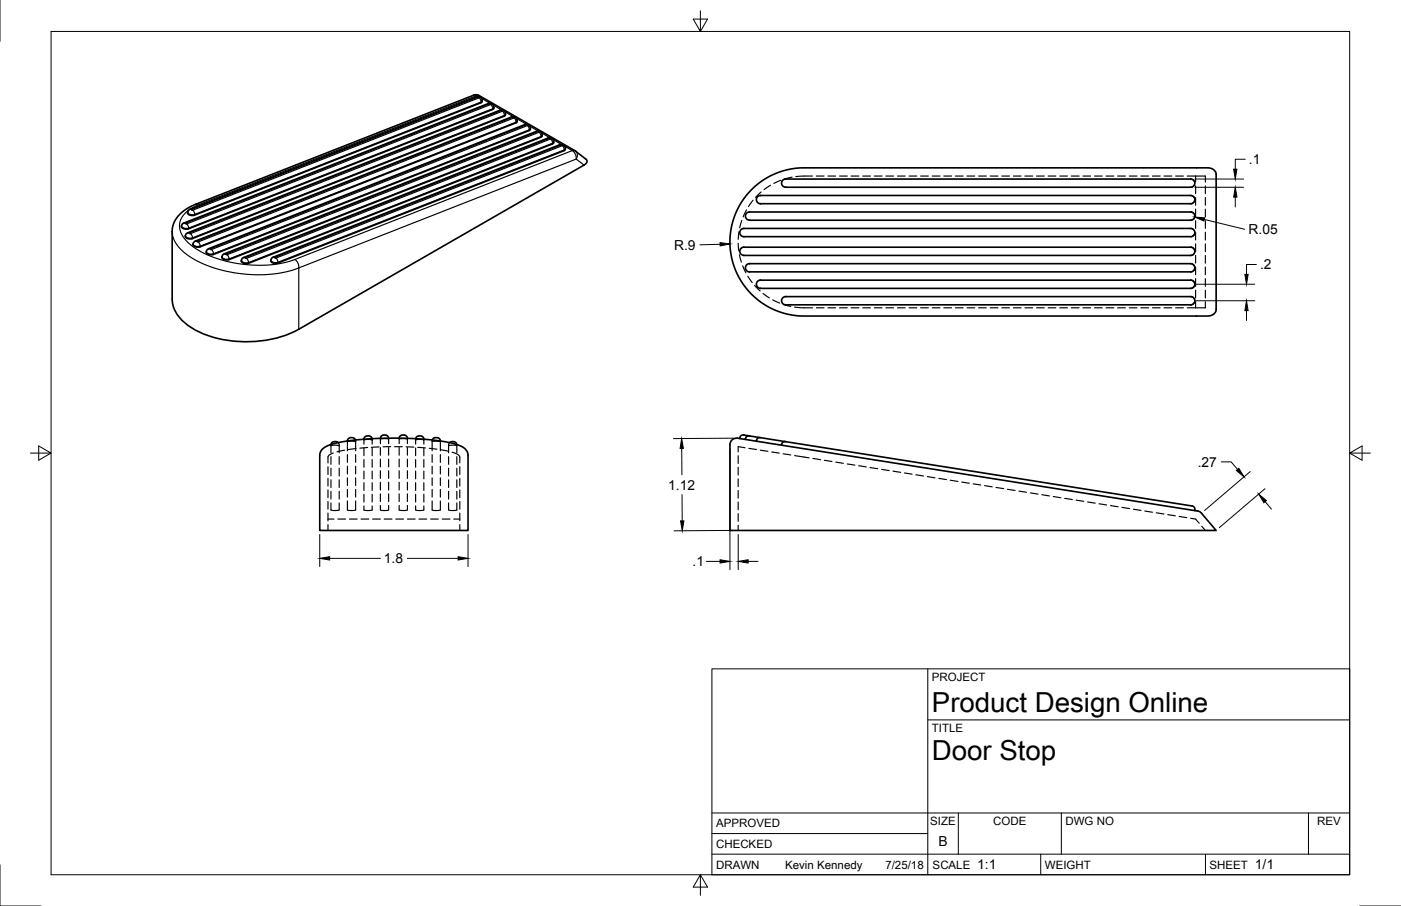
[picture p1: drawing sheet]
<svg xmlns="http://www.w3.org/2000/svg" width="432mm" height="279mm" viewBox="0 0 432 279" stroke-linecap="round" stroke-linejoin="round" font-family="sans-serif">
<!-- layer: Visible -->
<g fill="none" stroke="#000" stroke-width=".51">
<path d="M148.6 31.3l-.4 .4-88.2 34.7a1.35 1.35 0 0 1-2.2-1l.7-.8 88.4-34.7 .7-.1 .6 .3 .4 .5v.7M163.1 40.2l.4-.6-.3-.7-.6-.5-.9 .1-97.4 38.2-.7 .7a.87 .87 0 0 0 1.1 1.2l1-.1 97.4-38.2M167 42v-.7l-.3-.5-.7-.3h-.7l-96.2 37.8-.5 .4-.2 .7M167 42l-.3 .3-96.2 37.8M170.6 44l-.3 .4-93.8 36.8a1.32 1.32 0 0 1-2.1-1l.7-.8 93.8-36.8 .7-.1 .6 .3 .4 .6v.6M231.7 58.4a22.8 22.8 0 0 1 16.1-6.6h124.4a2.37 2.37 0 0 1 2.6 2v41.6a2.37 2.37 0 0 1-2.6 2.1h-124.4a22.9 22.9 0 0 1-21.1-14.1 22.9 22.9 0 0 1 5-25zM242.1 55.2h125.1l.7 .4 .4 .8-.3 .9-.9 .5h-125M242.1 55.2a1.27 1.27 0 0 0-1.2 1.3 1.27 1.27 0 0 0 1.2 1.2M55.3 66.2l2.1-1.7 2.7-1.4 86.2-33.8 1.4 .2 29.5 17 3.4 2.6a1.06 1.06 0 0 1 .3 1.1 1.06 1.06 0 0 1-.9 .7l-87.9 50.6a35.6 35.6 0 0 1-32.8-.2 11.4 11.4 0 0 1-6.2-9.1v-21.5l.6-2.2zM56.1 69.2l94.4-37.3 1 .1 .6 .6 .1 .8-.4 .4-93.7 36.8a1.35 1.35 0 0 1-2.1-1zM57.4 72l96.6-38 1.1 .1 .6 .7 .1 .7-.4 .3-96.1 37.8a1.35 1.35 0 0 1-2.2-1zM59.9 74.5l97.7-38.4h1.1l.6 .7 .1 .7-.4 .4-97.4 38.2a1.33 1.33 0 0 1-2.1-1z"/>
<path d="M68.4 79.4a1.7 1.7 0 0 0 2.1 .7M83.9 79.5l88.6-34.9 1.1 .1 .6 .7v.7l-.3 .4-88.3 34.6a1.35 1.35 0 0 1-2.1-1zM228.5 76.5l.8-.3h137.8l.7 .3 .5 .9-.4 1-.8 .4h-137.8a1.27 1.27 0 0 1-1.2-.9 1.27 1.27 0 0 1 .4-1.4zM228.5 70.7l.8-.3h137.8l.8 .5 .4 .7-.4 1-.8 .4h-137.8a1.27 1.27 0 0 1-1.2-.9 1.27 1.27 0 0 1 .4-1.4zM230.3 65.6l.7-.2h136.2l.8 .4 .3 .7-.3 .9-1 .5h-136a1.27 1.27 0 0 1-1.2-.9 1.27 1.27 0 0 1 .5-1.4zM233.6 60.5l.8-.2h132.7l.7 .3 .5 .8-.3 .9-.8 .5h-132.8a1.27 1.27 0 0 1-1.2-.9 1.27 1.27 0 0 1 .4-1.4zM230.3 81.6l.7-.3h136l.8 .3 .5 .9-.3 .9-.8 .4h-136.2a1.27 1.27 0 0 1-1.2-.8 1.27 1.27 0 0 1 .5-1.4zM233.6 86.6l.8-.2h132.8l.7 .4 .4 .7-.3 1-.9 .4h-132.7a1.27 1.27 0 0 1-1.2-.9 1.27 1.27 0 0 1 .4-1.4zM241.4 91.7l.7-.2h125l.7 .3 .5 .8-.3 .9-.8 .5h-125.1a1.27 1.27 0 0 1-1.2-.9 1.27 1.27 0 0 1 .5-1.4zM99.3 138.6l.9-.7 1.4-.7 3.8-.9 6.5-.8 7.2-.4 8.2 .1 6.5 .5 5.1 .9 3.6 1.2 1.2 1 .6 1.3v23.5h-45.8v-23.5zM104.2 136.5l-.5-.3h-.9l-.5 .3-.3 .6M109.6 135.7l-.6-.6-.9-.1-.8 .3-.2 .7"/>
<path d="M114.7 135.3l-.5-.7-1-.2-.7 .3-.3 .7M119.8 135.1l-.5-.8-.8-.2-.9 .3-.4 .8M123 135.1l.5-.8 .8-.2 .9 .3 .4 .8M128.1 135.3l.5-.7 1-.2 .7 .3 .3 .7M133.2 135.7l.6-.6 .9-.1 .8 .3 .2 .7M138.6 136.5l.5-.3h.9l.5 .3 .3 .6M225.7 135.6a4.7 4.7 0 0 1 3.8-.1l139.6 22.1 1.2 .7 4.5 5.3h-149.8v-26.5l.1-.6zM228 135a1.07 1.07 0 0 1 1.4-.8l137.7 21.8a1.04 1.04 0 0 1 1.1 1.4M228 135v.2M229.8 135.3l-.1 .2M230.9 134.4l-.6 .1-.5 .8M234.3 135l-.9 .2-.3 .9"/>
<path d="M240.9 137v.3M242.1 136.2l-.7 .1-.5 .7"/>
</g>
<!-- layer: Hidden -->
<g fill="none" stroke="#000" stroke-width=".36">
<path d="M234.6 59.2l-1.7 1.7M237.5 57.1l-2 1.4M240.7 55.6l-2.2 1M244.1 54.6l-2.3 .6M250.4 54.3l-5.1 .1M251.6 54.3h2.4M255.2 54.3h2.3M258.8 54.3h2.3M262.3 54.3h2.4M265.9 54.3h2.4M269.5 54.3h2.3M273 54.3h2.4"/>
<path d="M276.6 54.3h2.4M280.2 54.3h2.4M283.8 54.3h2.3M287.3 54.3h2.4M290.9 54.3h2.4M294.5 54.3h2.3M298 54.3h2.4M301.6 54.3h2.4M305.2 54.3h2.4M308.8 54.3h2.3M312.3 54.3h2.4M315.9 54.3h2.4"/>
<path d="M319.5 54.3h2.4M323.1 54.3h2.3M326.6 54.3h2.4M330.2 54.3h2.4M333.8 54.3h2.3M337.3 54.3h2.4M340.9 54.3h2.4M344.5 54.3h2.4M348.1 54.3h2.3M351.6 54.3h2.4M355.2 54.3h2.4M358.8 54.3h2.3"/>
<path d="M362.3 54.3h2.4M365.9 54.3h5.6v1.9M366.9 55.2l.7 .2 .5 .5M368.1 57.1l-.5 .5-.7 .2M368.5 54.3v1.9M368.5 57.3v2.4M371.5 57.3v2.4M227.5 75l.2 2.4M227.8 71.4l-.3 2.4M227.9 78.5l.6 2.4M228.6 68l-.6 2.3M230.1 64.7l-1 2.2"/>
<path d="M232.1 61.8l-1.4 1.9M366.9 60.3l.7 .2 .5 .5M366.9 65.4l.7 .2 .5 .5M366.9 70.4l.7 .2 .5 .5M366.9 76.2l.7 .2 .5 .5M368.1 62.1l-.5 .5-.7 .2M368.1 67.2l-.5 .5-.7 .2M368.1 72.3l-.5 .5-.7 .2M368.1 78.1l-.5 .5-.7 .2M368.5 60.9v2.4M368.5 64.5v2.4M368.5 68.1v2.3"/>
<path d="M368.5 71.6v2.4M368.5 75.2v2.4M368.5 78.8v2.4M371.5 60.9v2.4M371.5 64.5v2.4M371.5 68.1v2.3M371.5 71.6v2.4M371.5 75.2v2.4M371.5 78.8v2.4M228.9 82l1 2.1M230.5 85.2l1.3 1.9M232.6 88.1l1.7 1.6"/>
<path d="M235.2 90.5l1.9 1.4M238.1 92.5l2.2 1M241.4 93.9l2.3 .6M244.9 94.7l5.5 .2M251.6 94.9h2.4M255.2 94.9h2.3M258.8 94.9h2.3M262.3 94.9h2.4M265.9 94.9h2.4M269.5 94.9h2.3M273 94.9h2.4M276.6 94.9h2.4"/>
<path d="M280.2 94.9h2.4M283.8 94.9h2.3M287.3 94.9h2.4M290.9 94.9h2.4M294.5 94.9h2.3M298 94.9h2.4M301.6 94.9h2.4M305.2 94.9h2.4M308.8 94.9h2.3M312.3 94.9h2.4M315.9 94.9h2.4M319.5 94.9h2.4"/>
<path d="M323.1 94.9h2.3M326.6 94.9h2.4M330.2 94.9h2.4M333.8 94.9h2.3M337.3 94.9h2.4M340.9 94.9h2.4M344.5 94.9h2.4M348.1 94.9h2.3M351.6 94.9h2.4M355.2 94.9h2.4M358.8 94.9h2.3M362.3 94.9h2.4"/>
<path d="M366.9 81.3l.7 .2 .5 .5M366.9 86.4l.7 .2 .5 .5M366.9 91.5l.7 .2 .5 .5M368.1 83.2l-.5 .5-.7 .1M368.1 88.2l-.5 .5-.7 .2M368.1 93.3l-.5 .5-.7 .2M368.5 82.3v2.4M368.5 85.9v2.4M368.5 89.5v2.4M368.5 93.1v1.8M371.5 82.3v2.4M371.5 85.9v2.4"/>
<path d="M371.5 89.5v2.4M371.5 93.1v1.8h-5.6M102 137.1v.4l.9-.2 1.6 .2M102 137.5v2.1M102.7 139.7l-1 .5-.6 .6v2M104.2 136.5l.3 .7v2.4M106.2 138.8l-2.3 .5M107.1 136v.3l.9-.2 1.6 .2M107.1 136h.1M107.1 136.3v2.7M109.6 135.7v3.3M109.7 138.3l-2.3 .3"/>
<path d="M112.2 135.5v.2l.9-.2 1.6 .2M112.2 135.4v.1M112.2 135.7v1.3M112.2 138.2v2.3M113.3 138l-2.4 .2M114.7 135.3v1.7M114.7 138.2v2.3M116.8 137.8l-2.3 .1M117.2 135.2v.2l1.2-.2 1.4 .2M117.2 135.4v1.4M117.2 138v2.4M119.8 135.1v1.7"/>
<path d="M119.8 138v2.4M120.4 137.7l-2.4 .1M121.6 137.7l2.4 .1M123 135.1v.3l1.2-.2 1.4 .2M123 135.4v1.4M123 138v2.4M125.2 137.8l2.4 .1M125.6 135.2v1.6M125.6 138v2.4M128.1 135.7v1.3M128.1 138.2v2.3M128.1 135.3v.4l.9-.2 1.6 .2"/>
<path d="M128.8 138l2.3 .1M130.6 135.4v1.6M130.6 138.2v2.3M132.3 138.2l2.4 .3M133.2 136.3v2.7M133.2 135.7v.6l.9-.2 1.6 .2M135.7 136v3M135.9 138.7l2.3 .4M138.3 137.5v2.1M138.6 136.5l-.3 1 .9-.2 1.6 .2M139.4 139.4v.1a2.71 2.71 0 0 1 2.3 1.5v1.8M140.8 137.1v2.5"/>
<path d="M229.6 138.1l-2.1-.4v1.7M230.8 138.3l2.3 .3M234.3 138.8l2.4 .4M237.8 139.4l2.4 .3M241.4 139.9l2.3 .4M101.1 143.9v2.4M101.1 147.5v2.4M101.1 151.1v2.4M101.1 154.6v2.4M101.1 158.2v2.4M102 155.1v2.2l.9 .1 1.6-.1v-2.2M102 140.8v2.4"/>
<path d="M102 144.4v2.4M102 148v2.3M102 151.5v2.4M104.5 140.8v2.4M104.5 144.4v2.4M104.5 148v2.3M104.5 151.5v2.4M107.1 154.5v2.8l.9 .1 1.6-.1v-2.8M107.1 140.2v2.4M107.1 143.8v2.4M107.1 147.4v2.3M107.1 150.9v2.4"/>
<path d="M109.6 140.2v2.4M109.6 143.8v2.4M109.6 147.4v2.3M109.6 150.9v2.4M112.2 156v1.3l.9 .1 1.6-.1v-1.3M112.2 141.7v2.4M112.2 145.3v2.4M112.2 148.9v2.3M112.2 152.4v2.4M114.7 141.7v2.4M114.7 145.3v2.4M114.7 148.9v2.3"/>
<path d="M114.7 152.4v2.4M117.2 155.9l.1 1.4 .9 .1 1.6-.1v-1.4M117.2 141.6v2.4M117.2 145.2v2.3M117.2 148.7v2.4M117.2 152.3v2.4M119.8 141.6v2.4M119.8 145.2v2.3M119.8 148.7v2.4M119.8 152.3v2.4M123 155.9v1.4l.9 .1 1.6-.1 .1-1.4M123 141.6v2.4"/>
<path d="M123 145.2v2.3M123 148.7v2.4M123 152.3v2.4M125.6 141.6v2.4M125.6 145.2v2.3M125.6 148.7v2.4M125.6 152.3v2.4M128.1 156v1.3l.9 .1 1.6-.1v-1.3M128.1 141.7v2.4M128.1 145.3v2.4M128.1 148.9v2.3M128.1 152.4v2.4"/>
<path d="M130.6 141.7v2.4M130.6 145.3v2.4M130.6 148.9v2.3M130.6 152.4v2.4M133.2 154.5v2.8l.9 .1 1.6-.1v-2.8M133.2 140.2v2.4M133.2 143.8v2.4M133.2 147.4v2.3M133.2 150.9v2.4M135.7 140.2v2.4M135.7 143.8v2.4M135.7 147.4v2.3"/>
<path d="M135.7 150.9v2.4M138.3 155.1v2.2l.9 .1 1.6-.1v-2.2M138.3 140.8v2.4M138.3 144.4v2.4M138.3 148v2.3M138.3 151.5v2.4M140.8 140.8v2.4M140.8 144.4v2.4M140.8 148v2.3M140.8 151.5v2.4M141.7 143.9v2.4M141.7 147.5v2.4"/>
<path d="M141.7 151.1v2.4M141.7 154.6v2.4M141.7 158.2v2.4M227.5 140.5v2.4M227.5 144.1v2.4M227.5 147.7v2.4M227.5 151.3v2.3M227.5 154.8v2.4M227.5 158.4v2.4M244.9 140.5l4.5 .7M250.5 141.4l2.4 .4M254.1 141.9l2.3 .4"/>
<path d="M257.6 142.5l2.3 .4M261.1 143.1l2.4 .3M264.6 143.6l2.4 .4M268.2 144.2l2.3 .4M271.7 144.7l2.4 .4M275.2 145.3l2.4 .4M278.8 145.9l2.3 .3M282.3 146.4l2.3 .4M285.8 147l2.4 .4M289.4 147.5l2.3 .4M292.9 148.1l2.3 .4M296.4 148.7l2.3 .3"/>
<path d="M299.9 149.2l2.4 .4M303.5 149.8l2.3 .3M307 150.3l2.3 .4M310.5 150.9l2.4 .4M314 151.5l2.4 .3M317.6 152l2.3 .4M321.1 152.6l2.3 .3M324.6 153.1l2.4 .4M328.1 153.7l2.4 .3M331.7 154.2l2.3 .4M335.2 154.8l2.4 .4M338.7 155.4l2.4 .3"/>
<path d="M342.3 155.9l2.3 .4M345.8 156.5l2.4 .3M349.3 157l2.4 .4M352.8 157.6l2.4 .4M356.4 158.1l2.3 .4M359.9 158.7l2.4 .4M363.4 159.3l2.4 .3M367 159.8l1.5 .3 1.1 1.3M101.1 160.1h1.8M101.1 161.8v1.8M104.1 160.1h2.4M107.7 160.1h2.4"/>
<path d="M111.3 160.1h2.4M114.9 160.1h2.3M118.4 160.1h2.4M122 160.1h2.4M125.6 160.1h2.3M129.1 160.1h2.4M132.7 160.1h2.4M136.3 160.1h2.4M139.9 160.1h1.8M141.7 161.8v1.8M227.5 162v1.6M370.4 162.3l1.1 1.3"/>
</g>
<!-- layer: Visible Narrow -->
<g fill="none" stroke="#000" stroke-width=".36">
<path d="M146 29.4l.9 .1M146.8 29.9l.5 .1-88.3 34.6M146.9 29.5l.6 .3M146.9 29.5l-85.5 33.6M146.9 29.5h.8M147.3 30l.4 .1-88.3 34.7M147.6 30.2l.5 .5 .1 .8M148.3 31.5l-88.3 34.6v.3M148.3 31.5l-.1 .2M148.4 30.3l2.7 1.6M148.6 31.1l-.3 .4M150.4 32h.5"/>
<path d="M150.9 32l-93.8 36.9M150.9 32l.3 .2M151.2 32.2l-93.7 36.9M151.2 32.2l.5 .6 .2 .7M151.8 33.5v.3M151.8 33.5l-93.7 36.9M152 32.4l2.7 1.6M152.2 33.2l-.4 .3M154 34l.5 .1M154.8 34.3l-96.1 37.8M154.8 34.3l-.3-.2-96.2 37.8 .4 .2M154.8 34.3l.5 .5 .1 .8"/>
<path d="M155.4 35.6l-96.1 37.8v.2M155.4 35.6v.2M155.6 34.5l2.7 1.5M155.8 35.2l-.4 .4M157.6 36.1l.5 .1M158.1 36.2l.3 .2M158.1 36.2l-97.4 38.2M158.4 36.4l-97.3 38.2 .4 .6 .2 .7M158.4 36.4l.5 .5 .1 .8M159 37.7v.2M159 37.7l-97.3 38.2M159.2 36.5l3.2 1.9"/>
<path d="M159.4 37.3l-.4 .4M161.7 38.5h.5M162.5 38.7l-97.4 38.3M162.5 38.7l-.3-.2-97.4 38.3M162.5 38.7l.5 .6 .1 .7M163.3 38.9l2.7 1.6M163.5 39.7l-.4 .3M163.1 40v.3M163.1 40l-97.4 38.3M165.3 40.5l.4 .1M165.7 40.6l.5 .1 .5 1.4 .4-.4M165.7 40.6l-96.1 37.7h-.5"/>
<path d="M166.1 40.8l-96.1 37.8M166.7 42.3v-.2l-96.1 37.8M166.9 41l2.7 1.5M168.9 42.6l.4 .1-93.7 36.8M169.3 42.6l.4 .3M169.7 42.9l-93.8 36.8M169.7 42.9l.5 .5 .1 .8M170.3 44.2v.2M170.3 44.2l-93.7 36.8M170.5 43l2.7 1.6M170.7 43.8l-.4 .4M172.4 44.7h.5"/>
<path d="M173.3 44.9l-88.3 34.7 .5 .5 .1 .8M173.3 44.9l.5 .6 .1 .7M173.3 44.9l-.4-.2-88.2 34.7M173.9 46.2v.3M173.9 46.2l-88.3 34.7M174 45.1l2.4 1.3M174.3 45.9l-.4 .3M176.4 46.4l-85.5 33.6a38 38 0 0 1-31.3-3.9 7.8 7.8 0 0 1-4.1-7.6l.7-1.7 1.9-2M176.4 46.4l.9 1.2 .3 1.4M176.4 46.4l.8 .1M177.4 46.6l.6 1.1-.4 1.3M177.6 49.1l-85.5 33.5"/>
<path d="M177.6 49.1l2.4 1.8M53.1 71.4a9.8 9.8 0 0 0 4.9 7.4 41.1 41.1 0 0 0 34.1 3.8M56 69.7a1.7 1.7 0 0 0 2.1 .6M56.7 68.8l.8 .2M57.5 69l.5 .6 .1 .8M57.9 71.8h.4M58.1 70.4v.2M58.5 64.5l.5 .1M58.7 72l.5 .6 .1 .8a1.7 1.7 0 0 1-2.1-.7M59 64.6l.4 .2M59.4 64.8l.5 .6 .1 .7a1.7 1.7 0 0 1-2.1-.6M59.5 75.2a1.7 1.7 0 0 0 2.2 .7"/>
<path d="M60.2 74.3l.5 .1M60.4 62.9l1 .1M60.7 74.4l.4 .2M61.4 63.1l-3 1.5M61.7 75.9l-.1 .2M63.6 77.6a1.7 1.7 0 0 0 2.2 .7M64.3 76.7h.5M64.8 76.8l.3 .2M65.2 77l.4 .5 .2 .8M65.7 78.3v.2M68.4 79.2a1.7 1.7 0 0 0 2.2 .6M69.6 78.3l.8 .8 .2 .8"/>
<path d="M70.6 79.9l-.1 .2M75.1 79.4l.9 .3M76 79.7l.4 .5 .2 .8M84.2 79.3l.5 .1M84.7 79.4l.3 .2M74.4 80.3a1.7 1.7 0 0 0 2.2 .7M76.6 81l-.1 .2M83.5 80.2a1.7 1.7 0 0 0 2.1 .7M85.6 80.9v.2M90.9 80l.9 1.1 .3 1.5M92.1 82.6v18.9"/>
</g>
<!-- layer: Border -->
<path d="M0 .1v12.6M15.7 9.7h400.3v260.1h-400.3zM215.9 3.3v6.4l-2.2-3.8h4.4l-2.2 3.8M9.4 139.7h6.3l-3.8-2.2v4.4l3.8-2.2M416 139.7l3.8 2.2v-4.4l-3.8 2.2h6.3M0 266.7v12.7h12.7M215.9 269.8l2.2 3.8h-4.4l2.2-3.8v6.3M419 279.4h12.7" fill="none" stroke="#000" stroke-width=".31"/>
<!-- layer: Titleblock -->
<path d="M219.4 206.3h196.6v63.5h-196.6zM286 206.3v63.5M286 222h130M219.4 257.1h66.6M219.4 250.7h196.6M295.4 250.7v12.7M327.1 250.7v12.7M403.3 250.7v12.7M219.4 263.4h196.6M320.8 263.4v6.4M371.5 263.4v6.4" fill="none" stroke="#000" stroke-width=".31"/>
<!-- layer: Dimensions -->
<g fill="none" stroke="#000" stroke-width=".31">
<path d="M368.3 57.8h15M368.3 55.2h15M383.8 49.1h-3.1v3.1M221.9 75.3l-6.2 .2M371.2 67.7l12.4 3M380.7 60.8v3M368.2 92.7h18.5M368.2 87.7h18.5M384.2 95.8v3M387.2 81.6h-3v3M210.1 138.3l.1 8.1M225 138.4v37.3"/>
<path d="M226.1 135.1l-18.5 .2M210.2 152.5l.1 8.1M376.4 142.4h3l2 2.3M385.3 145.4l-14 12M389.9 150.7l-14.1 12M389.9 154.7l2 2.3M98.5 164.8v9.9M101.6 172.2h15.7M125.5 172.2h15.7M144.3 164.8v9.9M217.7 173.1h4.2M226.3 163.6l-18.6 .1"/>
<path d="M227.5 164.8v10.9M230.6 173.1h3"/>
</g>
<g fill="#000" stroke="#000" stroke-width=".31">
<path d="M380.2 52.2h1l-.5 3zM221.9 74.8l3.1 .4-3.1 .6zM368.2 66.9l3.1 .3-.3 1zM380.7 57.8l.5 3h-1zM384.2 92.7l.5 3.1h-1zM383.7 84.6h1l-.5 3.1zM210.1 135.2l.5 3.1h-1zM381 145.1l.8-.7 1.6 2.7zM387.9 152.4l2.4 2-.8 .6zM98.5 172.2l3.1-.5v1zM141.2 171.7l3.1 .5-3.1 .5zM209.8 160.6h1l-.5 3.1z"/>
<path d="M221.9 172.6l3.1 .5-3.1 .5zM227.5 173.1l3.1-.5v1z"/>
</g>
<g font-size="8.5">
<text x="287.2" y="219.5">Product Design Online</text>
<text x="287.2" y="234.5">Door Stop</text>
</g>
<g font-size="4.3">
<text x="384.9" y="50.6">.1</text>
<text x="207.8" y="77">R.9</text>
<text x="384.8" y="72.2">R.05</text>
<text x="388.4" y="83.1">.2</text>
<text x="369.2" y="144">.27</text>
<text x="205.9" y="151">1.12</text>
<text x="118.3" y="173.7">1.8</text>
<text x="213.4" y="174.7">.1</text>
<text x="289.2" y="261">B</text>
<text x="301.2" y="268.1">1:1</text>
<text x="386.8" y="268.1">1/1</text>
</g>
<g font-size="3.5">
<text x="287.2" y="210.1">PROJECT</text>
<text x="287.2" y="225.8">TITLE</text>
<text x="220.7" y="255.1">APPROVED</text>
<text x="286.7" y="254.5">SIZE</text>
<text x="306.1" y="254.5">CODE</text>
<text x="328.4" y="254.5">DWG NO</text>
<text x="406" y="254.5">REV</text>
<text x="220.7" y="261.5">CHECKED</text>
<text x="220.7" y="267.8">DRAWN</text>
<text x="242" y="267.8">Kevin Kennedy</text>
<text x="272.9" y="267.8">7/25/18</text>
<text x="287.5" y="267.8">SCALE</text>
<text x="322" y="267.8">WEIGHT</text>
<text x="372.8" y="267.8">SHEET</text>
</g>
</svg>
